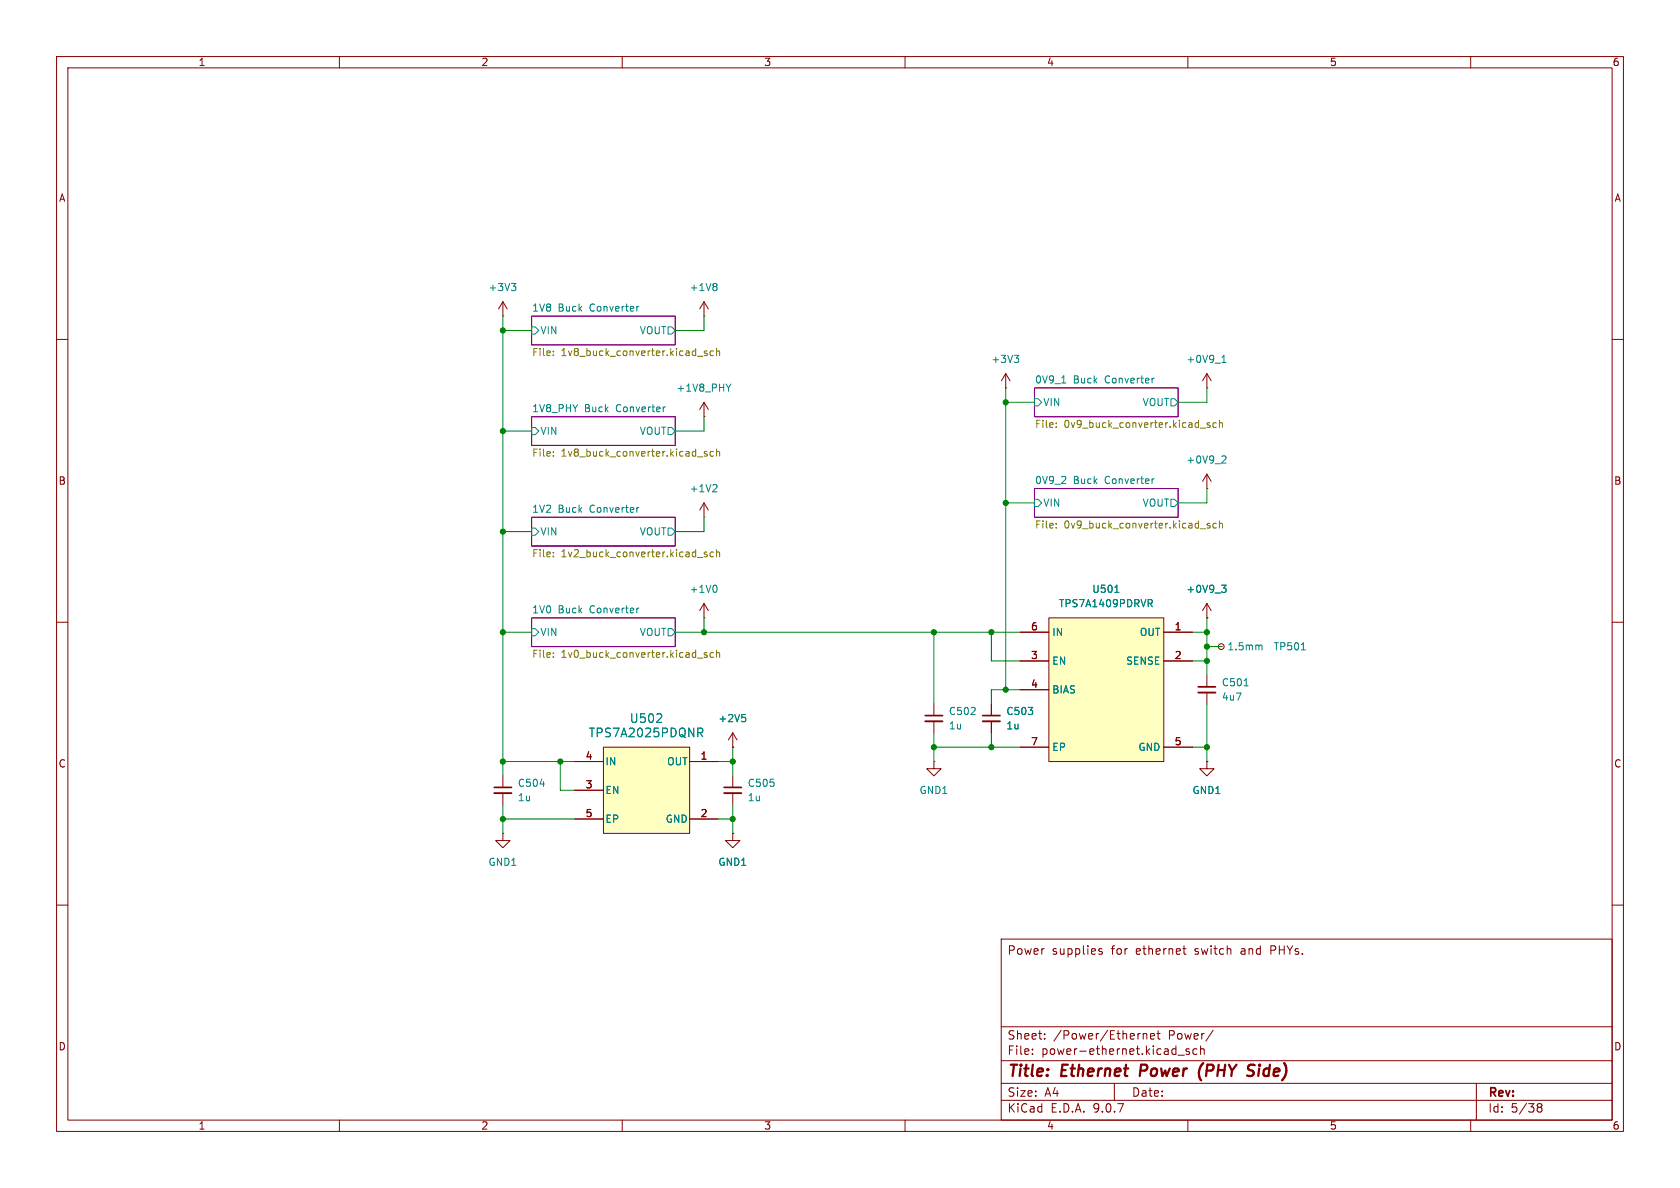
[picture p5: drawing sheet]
<svg xmlns="http://www.w3.org/2000/svg" width="297mm" height="210mm" viewBox="0 0 297 210" stroke-linecap="round" stroke-linejoin="round" font-family="sans-serif">
<path d="M0 0h297v210h-297z" fill="#fff" stroke="#fff" stroke-width=".18"/>
<g fill="none" stroke="#840000" stroke-width=".18">
<path d="M10 10h277v190h-277zM12 12h273v186h-273zM60 10v2M110 10v2M160 10v2M210 10v2M260 10v2M10 60h2M285 60h2M10 110h2M285 110h2M129.5 137.2v2"/>
<path d="M129.5 140.2v2M10 160h2M177 166h108v32h-108zM194.2 168l.7 .4-.2 .3-.5-.1M194.8 167.8l-.3-.1-.3 .2M209.1 167.7h.6M209.3 168.5l.4 .2M285 160h2M60 198v2M110 198v2M160 198v2M177 194.5h108"/>
<path d="M177 191.5h108M177 187.5h108M177 181.5h108M182.5 186.3v.1M182.5 185.5v.1M184.7 183.6v.1M184.7 182.8v.1M197 191.5v3M202.1 182.7v1M202.1 182.8l.2-.1 .4 .1v.9M203.4 183.2l.7-.1-.1-.3-.4-.1-.2 .2 .1 .7h.5M204.5 182.7h.6"/>
<path d="M204.7 182.2v1.3l.4 .2M208.2 186.5h1.2M210 198v2M210.2 185.5l-.3-.1-.2 .2v.2l.5 .2v.3h-.5M211.6 185.5l-.4-.1-.3 .3v.4l.1 .2h.6M212.2 185.5l.3-.1 .3 .1 .1 .9M212.2 184.9v1.5M214.5 182.1l-1.3 2M260 198v2M261 191.5v6.5M271.7 195.5l.3 .2M271.7 195.4l.3-.3 .5 .1 .1 .3-.3 .2"/>
<path d="M272 195.7h.3M272 195.7l-.3 .3M272.3 195.7l.3 .3-.1 .5-.5 .1-.3-.3"/>
</g>
<path d="M201.7 188.2l-.2 2M212.7 187.9a2.35 2.35 0 0 0-.4 3.1M221.5 189.4a.44 .44 0 0 1 0 .6M221.6 188.2l.2 .1" fill="none" stroke="#840000" stroke-width=".4"/>
<path d="M94 55.9h25.4v5.1h-25.4zM94 73.7h25.4v5h-25.4zM182.9 68.6h25.4v5.1h-25.4zM94 91.4h25.4v5.1h-25.4zM182.9 86.4h25.4v5h-25.4zM94 109.2h25.4v5.1h-25.4z" fill="none" stroke="#840084" stroke-width=".18"/>
<g fill="none" stroke="#008484" stroke-width=".18">
<path d="M94 57.8h.6l.6 .6-.6 .7h-.6zM112.9 54.2h-.2M118.1 57.8h.6l.7 .6-.7 .7h-.6zM94 75.6h.6l.6 .6-.6 .6h-.6zM117.6 71.9l-.2 .1M118.1 75.6h.6l.7 .6-.7 .6h-.6zM182.9 70.5h.6l.6 .6-.6 .7h-.6zM187.7 67.7h.7M204 66.9h-.2M207 70.5h.6l.7 .6-.7 .7h-.6zM94 93.3h.6l.6 .7-.6 .6h-.6zM112.9 89.7l-.2 .1"/>
<path d="M118.1 93.3h.6l.7 .7-.7 .6h-.6zM182.9 88.3h.6l.6 .6-.6 .6h-.6zM204 84.6l-.2 .1M207 88.3h.6l.7 .6-.7 .6h-.6zM94 111.1h.6l.6 .7-.6 .6h-.6zM112.9 107.5l-.2 .1M118.1 111.1h.6l.7 .7-.7 .6h-.6z"/>
</g>
<g fill="none" stroke="#848400" stroke-width=".18">
<path d="M97.8 62.1v.1M97.8 62.7v.2M97.8 79.9v.1M123.3 63h1M125 79.9l-.3-.1-.2 .2 .1 .2 .4 .1v.3h-.5M125 62.1l-.3-.1-.2 .2 .1 .2 .4 .1v.3h-.5M126.1 79.9l-.3-.1-.3 .2 .1 .6h.5M126.1 62.1l-.3-.1-.3 .3 .1 .5h.5M126.7 79.9l.2-.1 .3 .1v.7M126.7 61.6v1.3M126.7 79.4v1.2M126.7 62.1l.2-.1 .3 .1v.8"/>
<path d="M186.7 74.8v.1M186.7 75.4v.2M212.2 75.7h1M213.9 74.8l-.3-.1-.2 .2 .1 .2 .4 .1v.3h-.5M215 74.8l-.3-.1-.3 .3 .1 .5h.5M215.6 74.3v1.3M215.6 74.8l.2-.1 .3 .1v.8M97.8 80.5v.1M97.8 97.6v.2M97.8 98.3v.1M123.3 80.8h1M123.3 98.5h1"/>
<path d="M125 97.6h-.3l-.2 .2 .1 .1 .4 .2v.3h-.5M126.1 97.6h-.3l-.3 .2 .1 .6h.5M126.7 97.2v1.2M126.7 97.7l.2-.1h.3v.8M186.7 93.2v.1M186.7 92.6v.1M212.2 93.5h1M213.9 92.6l-.3-.1-.2 .2 .1 .2 .4 .1v.3h-.5M215 92.6l-.3-.1-.3 .2 .1 .6h.5M215.6 92.6l.2-.1 .3 .1v.7M215.6 92.1v1.2M97.8 115.4v.1"/>
<path d="M97.8 116.1v.1M123.3 116.3h1M125 115.4h-.3l-.2 .1 .1 .2 .4 .1v.3h-.5M126.1 115.4h-.3l-.3 .2 .1 .5h.5M126.7 114.9v1.3M126.7 115.5l.2-.1h.3v.8"/>
</g>
<path d="M128 139.2h3.1" fill="none" stroke="#840000" stroke-width=".3"/>
<path d="M128 140.2h3.1" fill="none" stroke="#840000" stroke-width=".33"/>
<path d="M185.4 109.2h20.3v25.4h-20.3z" fill="#ffffc2"/>
<g fill="none" stroke="#840000" stroke-width=".18">
<path d="M88.9 55.9h.1M88.9 53.3l-.8 1.3M88.9 53.3l.8 1.3M88.9 53.3v2.6M124.5 55.9h.1M124.5 53.3l-.8 1.3M124.5 53.3l.7 1.3M124.5 53.3v2.6M177.8 68.6h.1M177.8 66l-.8 1.3M177.8 66l.8 1.3M177.8 66v2.6"/>
<path d="M213.4 68.6h.1M213.4 66v2.6M213.4 66l-.8 1.3M213.4 66l.7 1.3M213.4 86.4h.1M213.4 83.8v2.6M213.4 83.8l-.8 1.3M213.4 83.8l.7 1.3M180.3 116.8h5.1M180.3 111.8h5.1M185.4 109.2h20.3v25.4h-20.3zM205.7 116.8h5.1"/>
<path d="M205.7 111.8h5.1M213.4 109.2h.1M213.4 106.7l-.8 1.3M213.4 106.7l.7 1.3M213.4 106.7v2.5M213.4 119.4v2M129.5 132.1h.1M129.5 129.5l-.7 1.3M129.5 129.5l.8 1.3M129.5 129.5v2.6M180.3 121.9h5.1M180.3 132.1h5.1"/>
<path d="M205.7 132.1h5.1M213.4 134.6v1.3h1.2l-1.2 1.3-1.3-1.3h1.3M213.4 134.6h.1M213.4 122.4v2.1M88.9 147.3v1.3h1.3l-1.3 1.3-1.3-1.3h1.3M88.9 147.3h.1M129.5 147.3v1.3h1.3l-1.3 1.3-1.2-1.3h1.2M129.5 147.3h.1"/>
</g>
<g fill="none" stroke="#008484" stroke-width=".18">
<path d="M90.4 50.1h.8l-.4 .5M91 50.6l.2 .2v.3l-.2 .3M126.5 50.1l.3 .3-.3 .3 .3 .2v.2l-.3 .3M179.3 62.8h.8l-.4 .5M179.9 63.3l.2 .2v.3l-.2 .3M216 64.1h.7M216 63.2l.4-.4v1.3M216.2 80.6l.4 .1 .1 .3-.7 .9h.7M197.1 104.7h.7M203 106h.5l.2 .2-.1 .4-.6 .1M203.3 106.7l.4 .6M216 103.4h.7l-.4 .5 .4 .2v.4l-.2 .2h-.4"/>
<path d="M131.2 126.3h.6M131.6 126.8l.2 .2v.3l-.2 .3M219.9 121.2h.8"/>
</g>
<path d="M211.8 121.4h3.1" fill="none" stroke="#840000" stroke-width=".3"/>
<path d="M211.8 122.4h3.1" fill="none" stroke="#840000" stroke-width=".33"/>
<path d="M106.7 132.1h15.2v15.2h-15.2z" fill="#ffffc2"/>
<g fill="none" stroke="#840000" stroke-width=".18">
<path d="M124.5 73.7h.1M124.5 71.1l-.8 1.3M124.5 71.1l.7 1.3M124.5 71.1v2.6M124.5 91.4h.1M124.5 88.9v2.5M124.5 88.9l-.8 1.3M124.5 88.9l.7 1.3M124.5 109.2h.1M124.5 106.7v2.5M124.5 106.7l-.8 1.3M124.5 106.7l.7 1.3"/>
<path d="M180.3 116.8h5.1M180.3 111.8h5.1M205.7 116.8h5.1M205.7 111.8h5.1M213.4 109.2h.1M215.9 114.3h.1M88.9 137.2v2M101.6 134.6h5.1M101.6 139.7h5.1M106.7 132.1h15.2v15.2h-15.2zM121.9 134.6h5.1M129.5 132.1h.1"/>
<path d="M165.1 134.6v1.3h1.3l-1.3 1.3-1.3-1.3h1.3M165.1 134.6h.1M165.1 124.5v2M165.1 127.5v2M175.3 124.5v2M175.3 127.5v2M180.3 121.9h5.1M180.3 132.1h5.1M205.7 132.1h5.1M213.4 134.6h.1M88.9 140.2v2M101.6 144.8h5.1"/>
<path d="M121.9 144.8h5.1M129.5 147.3h.1"/>
<circle cx="215.9" cy="114.3" r=".51"/>
</g>
<g fill="none" stroke="#008484" stroke-width=".18">
<path d="M129.2 67.9l-.4 .7M126.5 85.7l.3 .2-.1 .3-.7 .7h.8M126.5 103.4a.79 .79 0 0 1 0 1.3M197.1 104.7h.7M203 106h.5l.2 .2-.1 .4-.6 .1M203.3 106.7l.4 .6M216 103.4h.7l-.4 .5 .4 .2v.4l-.2 .2h-.4M222.7 114l.4 .2v.7M230.1 114.9h.7M95.5 138.6h.8M116 127.7h1M116.9 126.3v.5"/>
<path d="M123.4 128.7h.6l.2 .3-.1 .4-.7 .1M123.7 129.5l.5 .7M131.2 126.3h.6M131.6 126.8l.2 .2v.3l-.2 .3"/>
</g>
<path d="M87.4 139.2h3M163.6 126.5h3M173.7 126.5h3.1" fill="none" stroke="#840000" stroke-width=".3"/>
<path d="M163.6 127.5h3M173.7 127.5h3.1M87.4 140.2h3" fill="none" stroke="#840000" stroke-width=".33"/>
<g fill="none" stroke="#008400" stroke-width=".18">
<path d="M88.9 55.9v81.3M88.9 58.4h5.1M124.5 55.9v2.5h-5.1M88.9 76.2h5.1M124.5 73.7v2.5h-5.1M177.8 68.6v53.3M177.8 71.1h5.1M213.4 68.6v2.5h-5.1M88.9 94h5.1M124.5 91.4v2.6h-5.1M177.8 88.9h5.1M213.4 86.4v2.5h-5.1"/>
<path d="M88.9 111.8h5.1M119.4 111.8h60.9M124.5 109.2v2.6M165.1 111.8v12.7M175.3 111.8v5h5M210.8 111.8h2.6M210.8 116.8h2.6M213.4 109.2v10.2M213.4 114.3h2.5M88.9 134.6h12.7M99.1 134.6v5.1h2.5M127 134.6h2.5"/>
<path d="M129.5 132.1v5.1M165.1 129.5v5.1M165.1 132.1h15.2M175.3 129.5v2.6M180.3 121.9h-5v2.6M210.8 132.1h2.6M213.4 124.5v10.1M88.9 142.2v5.1M88.9 144.8h12.7M127 144.8h2.5M129.5 142.2v5.1"/>
</g>
<g fill="#008400" stroke="#008400" stroke-width=".18">
<circle cx="177.8" cy="121.9" r=".46"/>
<circle cx="175.3" cy="111.8" r=".46"/>
<circle cx="165.1" cy="132.1" r=".46"/>
<circle cx="165.1" cy="111.8" r=".46"/>
<circle cx="175.3" cy="132.1" r=".46"/>
<circle cx="88.9" cy="144.8" r=".46"/>
<circle cx="124.5" cy="111.8" r=".46"/>
<circle cx="129.5" cy="134.6" r=".46"/>
<circle cx="88.9" cy="134.6" r=".46"/>
<circle cx="99.1" cy="134.6" r=".46"/>
<circle cx="129.5" cy="144.8" r=".46"/>
<circle cx="213.4" cy="116.8" r=".46"/>
<circle cx="213.4" cy="114.3" r=".46"/>
<circle cx="177.8" cy="88.9" r=".46"/>
<circle cx="177.8" cy="71.1" r=".46"/>
<circle cx="213.4" cy="111.8" r=".46"/>
<circle cx="213.4" cy="132.1" r=".46"/>
<circle cx="88.9" cy="111.8" r=".46"/>
<circle cx="88.9" cy="94" r=".46"/>
<circle cx="88.9" cy="76.2" r=".46"/>
<circle cx="88.9" cy="58.4" r=".46"/>
</g>
<g font-size="2.8" fill="#840000">
<text x="178" y="190.9">Title:</text>
<text x="187.7" y="190.9">Ethernet</text>
<text x="202.4" y="190.9">Power</text>
<text x="213.5" y="190.9">(PHY</text>
<text x="223" y="190.9">Side)</text>
</g>
<g font-size="2.1" fill="#008484">
<text x="104" y="130.5">TPS7A2025PDQNR</text>
<text x="111.2" y="128">U502</text>
</g>
<g font-size="2.1" fill="#840000">
<text x="178" y="169">Power</text>
<text x="185.9" y="169">supplies</text>
<text x="196.5" y="169">for</text>
<text x="201" y="169">ethernet</text>
<text x="211.5" y="169">switch</text>
<text x="219.8" y="169">and</text>
<text x="225.2" y="169">PHYs.</text>
<text x="178" y="184">Sheet:</text>
<text x="186.2" y="184">/Power/Ethernet</text>
<text x="206.6" y="184">Power/</text>
<text x="178" y="186.7">File:</text>
<text x="184.1" y="186.7">power-ethernet.kicad_sch</text>
<text x="178" y="196.9">KiCad</text>
<text x="178" y="194.1">Size:</text>
<text x="184.7" y="194.1">A4</text>
<text x="185.7" y="196.9">E.D.A.</text>
<text x="193.3" y="196.9">9.0.7</text>
<text x="200" y="194.1">Date:</text>
<text x="263" y="194.3">Rev:</text>
<text x="263" y="196.9">Id:</text>
<text x="267.1" y="196.9">5/38</text>
</g>
<g font-size="1.8" fill="#840000">
<text x="35" y="11.9">1</text>
<text x="85" y="11.9">2</text>
<text x="135" y="11.9">3</text>
<text x="185" y="11.9">4</text>
<text x="235" y="11.9">5</text>
<text x="285" y="11.9">6</text>
<text x="10.3" y="35.9">A</text>
<text x="285.3" y="35.9">A</text>
<text x="10.3" y="85.9">B</text>
<text x="285.3" y="85.9">B</text>
<text x="182.2" y="111.5">6</text>
<text x="207.6" y="111.5">1</text>
<text x="182.2" y="116.6">3</text>
<text x="207.6" y="116.6">2</text>
<text x="182.2" y="121.7">4</text>
<text x="182.2" y="131.8">7</text>
<text x="207.6" y="131.8">5</text>
<text x="10.3" y="135.9">C</text>
<text x="103.4" y="134.4">4</text>
<text x="123.8" y="134.4">1</text>
<text x="285.3" y="135.9">C</text>
<text x="103.4" y="139.4">3</text>
<text x="103.4" y="144.5">5</text>
<text x="123.8" y="144.5">2</text>
<text x="10.3" y="185.9">D</text>
<text x="285.3" y="185.9">D</text>
<text x="35" y="199.9">1</text>
<text x="85" y="199.9">2</text>
<text x="135" y="199.9">3</text>
<text x="185" y="199.9">4</text>
<text x="235" y="199.9">5</text>
<text x="285" y="199.9">6</text>
</g>
<g font-size="1.8" fill="#008484">
<text x="86.3" y="51.7">+3V3</text>
<text x="121.8" y="51.7">+1V8</text>
<text x="94" y="55.2">1V8</text>
<text x="95.4" y="59.3">VIN</text>
<text x="98.7" y="55.2">Buck</text>
<text x="104.4" y="55.2">Converter</text>
<text x="113" y="59.3">VOUT</text>
<text x="175.2" y="64.4">+3V3</text>
<text x="209.6" y="64.4">+0V9_1</text>
<text x="119.5" y="69.4">+1V8_PHY</text>
<text x="182.9" y="67.9">0V9_1</text>
<text x="184.3" y="72">VIN</text>
<text x="189.7" y="67.9">Buck</text>
<text x="195.4" y="67.9">Converter</text>
<text x="201.9" y="72">VOUT</text>
<text x="94" y="72.9">1V8_PHY</text>
<text x="95.4" y="77.1">VIN</text>
<text x="103.3" y="72.9">Buck</text>
<text x="109" y="72.9">Converter</text>
<text x="113" y="77.1">VOUT</text>
<text x="209.6" y="82.1">+0V9_2</text>
<text x="121.8" y="87.2">+1V2</text>
<text x="182.9" y="85.6">0V9_2</text>
<text x="184.3" y="89.8">VIN</text>
<text x="189.7" y="85.6">Buck</text>
<text x="195.4" y="85.6">Converter</text>
<text x="201.9" y="89.8">VOUT</text>
<text x="94" y="90.7">1V2</text>
<text x="95.4" y="94.8">VIN</text>
<text x="98.7" y="90.7">Buck</text>
<text x="104.4" y="90.7">Converter</text>
<text x="113" y="94.8">VOUT</text>
<text x="121.8" y="105">+1V0</text>
<text x="187.1" y="107.5">TPS7A1409PDRVR</text>
<text x="193" y="105">U501</text>
<text x="209.6" y="105">+0V9_3</text>
<text x="94" y="108.5">1V0</text>
<text x="95.4" y="112.6">VIN</text>
<text x="98.7" y="108.5">Buck</text>
<text x="104.4" y="108.5">Converter</text>
<text x="113" y="112.6">VOUT</text>
<text x="185.9" y="112.6">IN</text>
<text x="201.4" y="112.6">OUT</text>
<text x="185.9" y="117.7">EN</text>
<text x="199" y="117.7">SENSE</text>
<text x="216.9" y="115.2">1.5mm</text>
<text x="225.1" y="115.2">TP501</text>
<text x="185.9" y="122.8">BIAS</text>
<text x="215.9" y="121.5">C501</text>
<text x="215.9" y="124.1">4u7</text>
<text x="126.9" y="127.9">+2V5</text>
<text x="167.6" y="126.6">C502</text>
<text x="167.6" y="129.1">1u</text>
<text x="177.8" y="126.6">C503</text>
<text x="177.8" y="129.1">1u</text>
<text x="106.9" y="135.5">IN</text>
<text x="117.8" y="135.5">OUT</text>
<text x="185.9" y="132.9">EP</text>
<text x="201.2" y="132.9">GND</text>
<text x="91.4" y="139.3">C504</text>
<text x="91.4" y="141.8">1u</text>
<text x="106.9" y="140.6">EN</text>
<text x="132.1" y="139.3">C505</text>
<text x="132.1" y="141.8">1u</text>
<text x="162.5" y="140.6">GND1</text>
<text x="210.7" y="140.6">GND1</text>
<text x="106.9" y="145.6">EP</text>
<text x="117.6" y="145.6">GND</text>
<text x="86.3" y="153.3">GND1</text>
<text x="126.9" y="153.3">GND1</text>
</g>
<g font-size="1.8" fill="#848400">
<text x="94" y="63.3">File:</text>
<text x="99.2" y="63.3">1v8_buck_converter.kicad_sch</text>
<text x="182.9" y="76">File:</text>
<text x="188.1" y="76">0v9_buck_converter.kicad_sch</text>
<text x="94" y="81.1">File:</text>
<text x="99.2" y="81.1">1v8_buck_converter.kicad_sch</text>
<text x="182.9" y="93.8">File:</text>
<text x="188.1" y="93.8">0v9_buck_converter.kicad_sch</text>
<text x="94" y="98.8">File:</text>
<text x="99.2" y="98.8">1v2_buck_converter.kicad_sch</text>
<text x="94" y="116.6">File:</text>
<text x="99.2" y="116.6">1v0_buck_converter.kicad_sch</text>
</g>
</svg>
